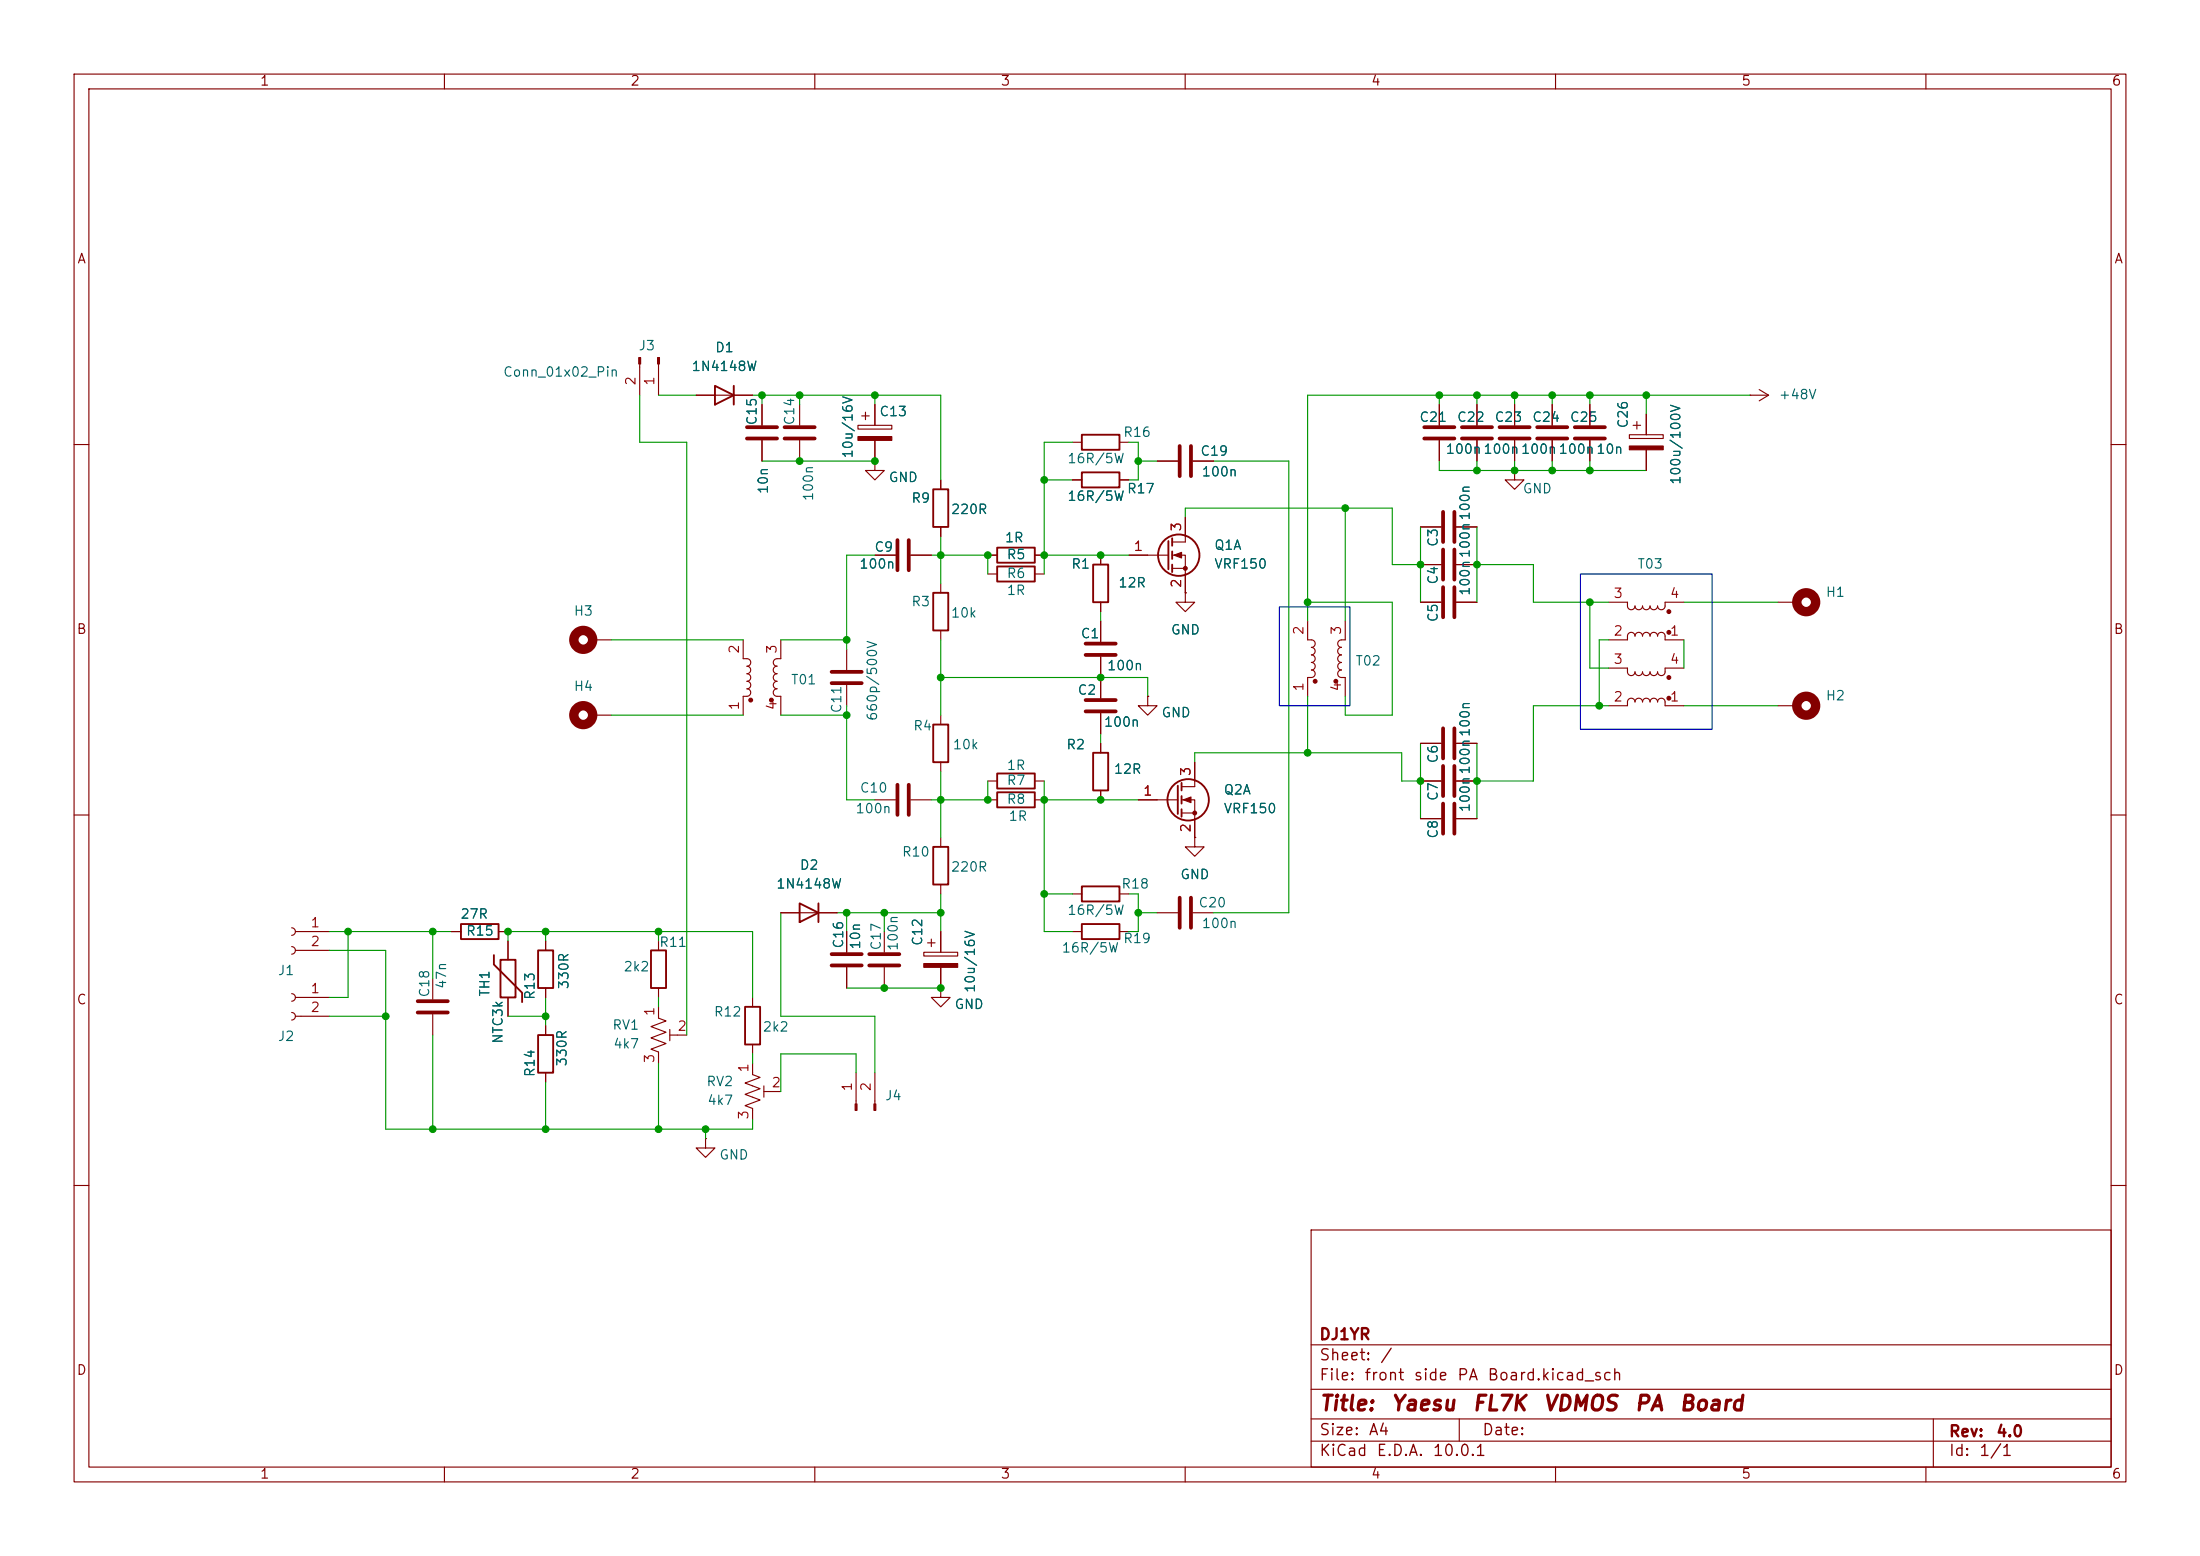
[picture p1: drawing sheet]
<svg xmlns="http://www.w3.org/2000/svg" width="297mm" height="210mm" viewBox="0 0 297 210" stroke-linecap="round" stroke-linejoin="round" font-family="sans-serif">
<g fill="none" stroke="#840000" stroke-width=".15">
<path d="M10 10h277v190h-277zM12 12h273v186h-273zM60 10v2M110 10v2M160 10v2M210 10v2M260 10v2M86.4 49.1v4.2M88.9 49.1v4.2M94 53.3h7.6M102.9 54.6v2.8M102.9 59.4v2.8"/>
<path d="M107.9 54.6v2.8M107.9 59.4v2.8M115.8 57.4h4.6v.5h-4.6zM116.3 56.1h1M116.8 55.6v1M118.1 54.6v2.8M118.1 59.4v2.8M144.8 59.7h1.2M151.1 59.7h1.3M194.3 54.6v2.8M194.3 59.4v2.8M199.4 54.6v2.8"/>
<path d="M199.4 59.4v2.8M204.5 54.6v2.8M204.5 59.4v2.8M209.5 54.6v2.8M209.5 59.4v2.8M214.6 54.6v2.8M214.6 59.4v2.8M220 58.7h4.5v.5h-4.5zM220.5 57.4h1M221 56.9v1M222.2 55.9v2.8M236.2 53.3h.1"/>
<path d="M236.2 53.3h2.6M237.5 52.6l1.3 .7M238.8 53.3l-1.3 .8M10 60h2M118.1 62.2v1.3h1.3l-1.3 1.3-1.3-1.3h1.3M118.1 62.2h.1M118.1 74.9h2.8M122.9 74.9h2.8M127 64.8v1.2M127 71.1v1.3M127 78.7v1.3M133.3 74.9h1.3"/>
<path d="M133.3 77.5h1.3M139.7 74.9h1.3M139.7 77.5h1.3M144.8 64.8h1.2M148.6 74.9v1.3M151.1 64.8h1.3M152.4 74.9h5.3M156.2 62.2h2.8M158.2 74.9h1.8v5.1M158.2 76.7h1.8M160 69.9v3.3h-1.8M161 62.2h2.8"/>
<path d="M191.8 71.1h2.8M191.8 76.2h2.8M196.6 71.1h2.8M196.6 76.2h2.8M204.5 63.5v1.3h1.2l-1.2 1.2-1.3-1.2h1.3M204.5 63.5h.1M222.2 60.7v2.8M285 60h2M80 86.4h2.5M80 96.5h2.5M100.3 86.4v2.5h.5a.51 .51 0 0 1 .5 .5 .51 .51 0 0 1-.5 .5 .51 .51 0 0 1 .5 .5 .51 .51 0 0 1-.5 .5 .51 .51 0 0 1 .5 .5 .51 .51 0 0 1-.5 .5 .51 .51 0 0 1 .6 .6 .51 .51 0 0 1-.6 .5M100.8 93a.51 .51 0 0 1 .5 .5 .51 .51 0 0 1-.5 .5"/>
<path d="M100.8 94h-.5v2.5M104.9 92a.5 .5 0 0 0-.5 .5 .5 .5 0 0 0 .5 .5 .51 .51 0 0 0-.5 .5 .51 .51 0 0 0 .5 .5h.5v2.5M105.4 86.4v2.5h-.5a.5 .5 0 0 0-.5 .5 .5 .5 0 0 0 .5 .5 .51 .51 0 0 0-.5 .5 .51 .51 0 0 0 .5 .5 .51 .51 0 0 0-.5 .5 .51 .51 0 0 0 .5 .5M114.3 87.6v2.8M114.3 92.5v2.8M127 85.1v1.3M127 96.5v1.3M148.6 81.3v1.3M148.6 83.8v2.8M148.6 88.6v5.6M148.6 96.3v2.8M154.9 94v1.3h1.3l-1.3 1.2-1.2-1.2h1.2"/>
<path d="M154.9 94h.1M160 80v1.3h1.3l-1.3 1.3-1.3-1.3h1.3M160 80h.1M176.5 83.8v2.6h.5a.51 .51 0 0 1 .5 .5 .51 .51 0 0 1-.5 .5 .51 .51 0 0 1 .5 .5 .51 .51 0 0 1-.5 .5 .51 .51 0 0 1 .5 .5 .51 .51 0 0 1-.5 .5 .51 .51 0 0 1 .6 .5 .51 .51 0 0 1-.6 .5 .51 .51 0 0 1 .5 .5 .51 .51 0 0 1-.5 .5h-.5v2.6M181.6 83.8v2.6h-.5a.5 .5 0 0 0-.5 .5 .5 .5 0 0 0 .5 .5 .51 .51 0 0 0-.5 .5 .51 .51 0 0 0 .5 .5 .51 .51 0 0 0-.5 .5 .51 .51 0 0 0 .5 .5 .5 .5 0 0 0-.5 .5 .5 .5 0 0 0 .5 .5 .51 .51 0 0 0-.5 .5 .51 .51 0 0 0 .5 .5h.5v2.6M191.8 81.3h2.8M196.6 81.3h2.8M217.2 86.4h2.5v-.5a.51 .51 0 0 1 .5-.6 .51 .51 0 0 1 .5 .6 .51 .51 0 0 1 .5-.6 .51 .51 0 0 1 .5 .6 .51 .51 0 0 1 .5-.6 .51 .51 0 0 1 .6 .6 .51 .51 0 0 1 .5-.6 .51 .51 0 0 1 .5 .6 .51 .51 0 0 1 .5-.6 .51 .51 0 0 1 .5 .6v.5h2.5M217.2 81.3h2.5v.5a.51 .51 0 0 0 .5 .5 .51 .51 0 0 0 .5-.5 .51 .51 0 0 0 .5 .5 .51 .51 0 0 0 .5-.5 .51 .51 0 0 0 .5 .5 .51 .51 0 0 0 .6-.5 .51 .51 0 0 0 .5 .5 .51 .51 0 0 0 .5-.5 .51 .51 0 0 0 .5 .5 .51 .51 0 0 0 .5-.5v-.5h2.5M217.2 95.3h2.5v-.6a.51 .51 0 0 1 .5-.5 .51 .51 0 0 1 .5 .5 .51 .51 0 0 1 .5-.5 .51 .51 0 0 1 .5 .5 .51 .51 0 0 1 .5-.5 .51 .51 0 0 1 .6 .5 .51 .51 0 0 1 .5-.5 .51 .51 0 0 1 .5 .5 .51 .51 0 0 1 .5-.5 .51 .51 0 0 1 .5 .5v.6h2.5M217.2 90.2h2.5v.5a.51 .51 0 0 0 .5 .5 .51 .51 0 0 0 .5-.5 .51 .51 0 0 0 .5 .5 .51 .51 0 0 0 .5-.5 .51 .51 0 0 0 .5 .5 .51 .51 0 0 0 .6-.5 .51 .51 0 0 0 .5 .5 .51 .51 0 0 0 .5-.5 .51 .51 0 0 0 .5 .5 .51 .51 0 0 0 .5-.5v-.5h2.5M240 81.3h2.6"/>
<path d="M240 95.3h2.6M10 110h2M118.1 108h2.8M122.9 108h2.8M127 102.9v1.2M127 113v1.3M127 119.4v1.3M133.3 105.4h1.3M133.3 108h1.3M139.7 105.4h1.3M139.7 108h1.3M148.6 100.3v1.3"/>
<path d="M148.6 106.7v1.3M153.7 108h5.3M159.5 108h1.8v5M159.5 109.7h1.8M161.3 113v1.3h1.3l-1.3 1.3-1.3-1.3h1.3M161.3 113h.1M161.3 102.9v3.3h-1.8M191.8 105.4h2.8M191.8 110.5h2.8M191.8 100.3h2.8M196.6 105.4h2.8M196.6 110.5h2.8"/>
<path d="M196.6 100.3h2.8M285 110h2M39.4 125.2a.51 .51 0 0 1 .5 .5 .51 .51 0 0 1-.5 .5M39.4 127.8a.51 .51 0 0 1 .5 .5 .51 .51 0 0 1-.5 .5M39.4 134.1a.51 .51 0 0 1 .5 .5 .51 .51 0 0 1-.5 .5M39.4 136.7a.51 .51 0 0 1 .5 .5 .51 .51 0 0 1-.5 .5M39.9 125.7h4.5M39.9 128.3h4.5M39.9 134.6h4.5M39.9 137.2h4.5M58.4 132.1v2.8M58.4 136.9v2.8"/>
<path d="M61 125.7h1.2M67.3 125.7h1.3M68.6 127v2.5M68.6 134.6v2.6M73.7 127v1.3M73.7 133.4v1.2M73.7 138.4v1.3M88.9 135.9v1.5l1 .4-2 .8 2 .7-2 .8 2 .7-2 .8 1 .4v1.5M88.9 127v1.3M88.9 133.4v1.2M90.4 138.9v1.6M90.4 139.7h2.3"/>
<path d="M101.6 134.6v1.3M105.4 123.2h7.6M114.3 125.7v2.8M114.3 130.6v2.8M119.4 125.7v2.8M119.4 130.6v2.8M124.7 128.5h4.6v.5h-4.6zM125.2 127.3h1M125.7 126.7v1.1M127 133.4v1.2h1.3l-1.3 1.3-1.3-1.3h1.3M127 133.4h.1M127 125.7v2.8"/>
<path d="M127 130.6v2.8M144.8 120.7h1.2M144.8 125.7h1.2M151.1 120.7h1.3M151.1 125.7h1.3M156.2 123.2h2.8M161 123.2h2.8M73.7 144.8v1.3M95.2 153.7v1.2h1.3l-1.3 1.3-1.2-1.3h1.2M95.2 153.7h.1M101.6 143.5v1.5l1 .4-2 .8 2 .7-2 .8 2 .8-2 .7 1 .4v1.5M101.6 141v1.2"/>
<path d="M103.1 146.6v1.5M103.1 147.3h2.3M115.6 144.8v4.2M118.1 144.8v4.2M10 160h2M177 166h108v32h-108zM285 160h2M60 198v2M110 198v2M160 198v2M177 194.5h108M177 191.5h108"/>
<path d="M177 187.5h108M177 181.5h108M197 191.5v3M210 198v2M260 198v2M261 191.5v6.5"/>
</g>
<g fill="#840000" stroke="#840000" stroke-width=".15">
<path d="M158.5 74.9l1-.4v.8z"/>
<path d="M159.8 108l1-.4v.7z"/>
<path d="M124.7 130h4.6v.6h-4.6z"/>
<path d="M220 60.2h4.5v.5h-4.5z"/>
<path d="M115.4 149h.3v.9h-.3z"/>
<path d="M118 149h.2v.9h-.2z"/>
<path d="M115.8 58.9h4.6v.5h-4.6z"/>
<path d="M88.8 48.3h.2v.8h-.2z"/>
<path d="M86.2 48.3h.3v.8h-.3z"/>
<circle cx="177.5" cy="91.9" r=".25"/>
<circle cx="180.3" cy="91.9" r=".25"/>
<circle cx="160" cy="76.7" r=".25"/>
<circle cx="161.3" cy="109.7" r=".25"/>
<circle cx="225.3" cy="85.3" r=".25"/>
<circle cx="225.3" cy="82.5" r=".25"/>
<circle cx="225.3" cy="94.2" r=".25"/>
<circle cx="225.3" cy="91.4" r=".25"/>
<circle cx="101.3" cy="94.5" r=".25"/>
<circle cx="104.1" cy="94.5" r=".25"/>
</g>
<g fill="none" stroke="#840000" stroke-width=".51">
<path d="M100.8 57.7h4.1M100.8 59.2h4.1M105.9 57.7h4.1M105.9 59.2h4.1M192.3 57.7h4M192.3 59.2h4M197.4 57.7h4M197.4 59.2h4M202.4 57.7h4.1M202.4 59.2h4.1M207.5 57.7h4.1M207.5 59.2h4.1"/>
<path d="M212.6 57.7h4.1M212.6 59.2h4.1M121.2 72.9v4.1M122.7 72.9v4.1M159.3 60.2v4.1M160.8 60.2v4.1M194.8 69.1v4.1M194.8 74.2v4M194.8 79.2v4.1M196.3 69.1v4.1M196.3 74.2v4M196.3 79.2v4.1"/>
<path d="M112.3 92.2h4M112.3 90.7h4M146.6 96h4M146.6 94.5h4M146.6 86.9h4M146.6 88.4h4M194.8 98.3v4.1M196.3 98.3v4.1M121.2 105.9v4.1M122.7 105.9v4.1M194.8 103.4v4M194.8 108.5v4"/>
<path d="M196.3 103.4v4M196.3 108.5v4M56.4 136.7h4.1M56.4 135.1h4.1M112.3 130.3h4M112.3 128.8h4M117.3 130.3h4.1M117.3 128.8h4.1M159.3 121.2v4M160.8 121.2v4"/>
</g>
<g fill="none" stroke="#840000" stroke-width=".25">
<path d="M96.5 52.1l2.6 1.2-2.6 1.3zM99.1 52.1v2.5M146 58.7h5.1v2h-5.1zM126 66h2v5.1h-2zM134.6 76.5h5.1v2h-5.1zM134.6 73.9h5.1v2h-5.1zM146 63.8h5.1v2h-5.1zM147.6 76.2h2v5.1h-2zM157.7 73v3.8M158.2 72.6v1.1M158.2 74.4v1M158.2 76.2v1"/>
<path d="M126 80h2v5.1h-2zM126 97.8h2v5.1h-2zM126 114.3h2v5.1h-2zM134.6 104.4h5.1v2h-5.1zM134.6 106.9h5.1v2.1h-5.1zM146 119.6h5.1v2.1h-5.1zM147.6 101.6h2v5.1h-2zM159 106v3.9M159.5 105.7v1M159.5 107.4v1.1M159.5 109.2v1M62.2 124.7h5.1v2h-5.1z"/>
<path d="M66.7 128.9v1.3l3.8 3.8v1.3M67.6 129.5h2v5.1h-2zM72.6 139.7h2.1v5.1h-2.1zM72.6 128.3h2.1v5.1h-2.1zM87.9 128.3h2v5.1h-2zM100.6 135.9h2v5.1h-2zM107.9 121.9l2.6 1.3-2.6 1.3zM110.5 121.9v2.6M146 124.7h5.1v2h-5.1z"/>
<circle cx="159.1" cy="74.9" r="2.79"/>
<circle cx="160.4" cy="107.9" r="2.79"/>
</g>
<g fill="none" stroke="#840000" stroke-width="1.3">
<circle cx="78.7" cy="96.5" r="1.27"/>
<circle cx="78.7" cy="86.4" r="1.27"/>
<circle cx="243.8" cy="81.3" r="1.27"/>
<circle cx="243.8" cy="95.2" r="1.27"/>
</g>
<g fill="none" stroke="#009600" stroke-width=".15">
<path d="M86.4 53.3v6.4h6.3v80M88.9 53.3h5.1M101.6 53.3h25.4v11.5M102.9 53.3v1.3M107.9 53.3v1.3M118.1 53.3v1.3M144.8 59.7h-3.8v17.8M152.4 59.7h1.3v5.1h-1.3M194.3 53.3v1.3M199.4 53.3v1.3M204.5 53.3v1.3M209.5 53.3v1.3"/>
<path d="M214.6 53.3v1.3M222.2 53.3v2.6M236.2 53.3h-59.7v30.5M102.9 62.2h15.2M118.1 74.9h-3.8v12.7M125.7 74.9h7.6v2.6M127 72.4v6.3M141 74.9h11.4M141 64.8h3.8M153.7 62.2h2.5M160 69.9v-1.3h28v7.6h3.8M163.8 62.2h10.2v61h-10.2"/>
<path d="M181.6 68.6v15.2M191.8 71.1v10.2M194.3 62.2v1.3h27.9M199.4 62.2v1.3M199.4 71.1v10.2M199.4 76.2h7.6v5.1h10.2M204.5 62.2v1.3M209.5 62.2v1.3M214.6 62.2v1.3M82.5 96.5h17.8M82.5 86.4h17.8M105.4 96.5h8.9"/>
<path d="M105.4 86.4h8.9M114.3 95.3v12.7h3.8M127 91.4h27.9v2.6M127 86.4v10.1M148.6 82.6v1.2M148.6 99.1v1.2M176.5 94v7.6M176.5 81.3h11.5v15.2h-6.4v-2.5M214.6 81.3v8.9h2.6M217.2 95.3h-10.2v10.1h-7.6M217.2 86.4h-1.3v8.9M227.3 95.3h12.7"/>
<path d="M227.3 81.3h12.7M227.3 86.4v3.8M127 104.1v8.9M133.3 105.4v2.6h-7.6M141 105.4v20.3h3.8M141 108h12.7M161.3 102.9v-1.3h27.9v3.8h2.6M191.8 100.3v10.2M199.4 100.3v10.2M44.4 128.3h7.7v24.1h49.5v-1.3M44.4 125.7h16.6M44.4 137.2h7.7"/>
<path d="M47 125.7v8.9h-2.6M58.4 125.7v6.4M58.4 139.7v12.7M68.6 127v-1.3h33v8.9M68.6 137.2h5.1M73.7 125.7v1.3M73.7 134.6v3.8M88.9 125.7v1.3M88.9 134.6v1.3M105.4 123.2v14h12.7v7.6M113 123.2h14M114.3 123.2v2.5"/>
<path d="M114.3 133.4h12.7M119.4 123.2v2.5M127 120.7v5M141 120.7h3.8M152.4 120.7h1.3v5h-1.3M153.7 123.2h2.5M73.7 146.1v6.3M88.9 143.5v8.9M95.2 152.4v1.3M101.6 142.2v1.3M115.6 144.8v-2.6h-10.2v5.1"/>
</g>
<path d="M213.4 77.5h17.7v20.9h-17.7zM172.7 81.9h9.5v13.4h-9.5z" fill="none" stroke="#0000c2" stroke-width=".15"/>
<g fill="#009600" stroke="#009600" stroke-width=".14">
<circle cx="199.4" cy="53.3" r=".46"/>
<circle cx="204.5" cy="53.3" r=".46"/>
<circle cx="194.3" cy="53.3" r=".46"/>
<circle cx="214.6" cy="63.5" r=".46"/>
<circle cx="209.5" cy="63.5" r=".46"/>
<circle cx="199.4" cy="76.2" r=".46"/>
<circle cx="199.4" cy="63.5" r=".46"/>
<circle cx="204.5" cy="63.5" r=".46"/>
<circle cx="209.5" cy="53.3" r=".46"/>
<circle cx="191.8" cy="105.4" r=".46"/>
<circle cx="199.4" cy="105.4" r=".46"/>
<circle cx="191.8" cy="76.2" r=".46"/>
<circle cx="181.6" cy="68.6" r=".46"/>
<circle cx="176.5" cy="81.3" r=".46"/>
<circle cx="176.5" cy="101.6" r=".46"/>
<circle cx="215.9" cy="95.3" r=".46"/>
<circle cx="214.6" cy="53.3" r=".46"/>
<circle cx="214.6" cy="81.3" r=".46"/>
<circle cx="222.2" cy="53.3" r=".46"/>
<circle cx="141" cy="74.9" r=".46"/>
<circle cx="133.3" cy="74.9" r=".46"/>
<circle cx="141" cy="64.8" r=".46"/>
<circle cx="148.6" cy="74.9" r=".46"/>
<circle cx="148.6" cy="91.4" r=".46"/>
<circle cx="153.7" cy="62.2" r=".46"/>
<circle cx="127" cy="123.2" r=".46"/>
<circle cx="114.3" cy="96.5" r=".46"/>
<circle cx="127" cy="108" r=".46"/>
<circle cx="114.3" cy="86.4" r=".46"/>
<circle cx="119.4" cy="123.2" r=".46"/>
<circle cx="127" cy="133.4" r=".46"/>
<circle cx="119.4" cy="133.4" r=".46"/>
<circle cx="88.9" cy="152.4" r=".46"/>
<circle cx="95.2" cy="152.4" r=".46"/>
<circle cx="114.3" cy="123.2" r=".46"/>
<circle cx="88.9" cy="125.7" r=".46"/>
<circle cx="58.4" cy="125.7" r=".46"/>
<circle cx="73.7" cy="137.2" r=".46"/>
<circle cx="73.7" cy="152.4" r=".46"/>
<circle cx="52.1" cy="137.2" r=".46"/>
<circle cx="58.4" cy="152.4" r=".46"/>
<circle cx="73.7" cy="125.7" r=".46"/>
<circle cx="68.6" cy="125.7" r=".46"/>
<circle cx="47" cy="125.7" r=".46"/>
<circle cx="127" cy="74.9" r=".46"/>
<circle cx="127" cy="91.4" r=".46"/>
<circle cx="118.1" cy="62.2" r=".46"/>
<circle cx="118.1" cy="53.3" r=".46"/>
<circle cx="102.9" cy="53.3" r=".46"/>
<circle cx="107.9" cy="53.3" r=".46"/>
<circle cx="107.9" cy="62.2" r=".46"/>
<circle cx="148.6" cy="108" r=".46"/>
<circle cx="141" cy="108" r=".46"/>
<circle cx="133.3" cy="108" r=".46"/>
<circle cx="141" cy="120.7" r=".46"/>
<circle cx="153.7" cy="123.2" r=".46"/>
</g>
<g font-size="2" fill="#840000">
<text x="178" y="190.9">Title:</text>
<text x="187.7" y="190.9">Yaesu</text>
<text x="198.6" y="190.9">FL7K</text>
<text x="208.2" y="190.9">VDMOS</text>
<text x="220.5" y="190.9">PA</text>
<text x="226.6" y="190.9">Board</text>
</g>
<g font-size="1.5" fill="#840000">
<text x="178" y="184">Sheet:</text>
<text x="178" y="181.2">DJ1YR</text>
<text x="186.2" y="184">/</text>
<text x="178" y="186.7">File:</text>
<text x="184.1" y="186.7">front</text>
<text x="190.7" y="186.7">side</text>
<text x="196.6" y="186.7">PA</text>
<text x="200.7" y="186.7">Board.kicad_sch</text>
<text x="178" y="196.9">KiCad</text>
<text x="178" y="194.1">Size:</text>
<text x="184.7" y="194.1">A4</text>
<text x="185.7" y="196.9">E.D.A.</text>
<text x="193.3" y="196.9">10.0.1</text>
<text x="200" y="194.1">Date:</text>
<text x="263" y="194.3">Rev:</text>
<text x="263" y="196.9">Id:</text>
<text x="267.1" y="196.9">1/1</text>
<text x="269.4" y="194.3">4.0</text>
</g>
<g font-size="1.3" fill="#840000">
<text x="35" y="11.9">1</text>
<text x="85" y="11.9">2</text>
<text x="135" y="11.9">3</text>
<text x="185" y="11.9">4</text>
<text x="235" y="11.9">5</text>
<text x="285" y="11.9">6</text>
<text x="10.3" y="35.9">A</text>
<text x="285.3" y="35.9">A</text>
<text x="10.3" y="85.9">B</text>
<text x="285.3" y="85.9">B</text>
<text x="10.3" y="135.9">C</text>
<text x="285.3" y="135.9">C</text>
<text x="10.3" y="185.9">D</text>
<text x="285.3" y="185.9">D</text>
<text x="35" y="199.9">1</text>
<text x="85" y="199.9">2</text>
<text x="135" y="199.9">3</text>
<text x="185" y="199.9">4</text>
<text x="235" y="199.9">5</text>
<text x="285" y="199.9">6</text>
</g>
<g font-size="1.3" fill="#006464">
<text x="86.1" y="47.6">J3</text>
<text x="96.4" y="47.9">D1</text>
<text x="67.8" y="51.2">Conn_01x02_Pin</text>
<text x="93.3" y="50.4">1N4148W</text>
<text x="102.5" y="57.5" transform="rotate(-90 102.5 57.5)">C15</text>
<text x="107.5" y="57.5" transform="rotate(-90 107.5 57.5)">C14</text>
<text x="118.6" y="56.5">C13</text>
<text x="151.5" y="59.3">R16</text>
<text x="191.5" y="57.3">C21</text>
<text x="196.6" y="57.3">C22</text>
<text x="201.7" y="57.3">C23</text>
<text x="206.8" y="57.3">C24</text>
<text x="211.8" y="57.3">C25</text>
<text x="220.1" y="57.9" transform="rotate(-90 220.1 57.9)">C26</text>
<text x="240" y="54.2">+48V</text>
<text x="115.4" y="62" transform="rotate(-90 115.4 62)">10u/16V</text>
<text x="119.9" y="65.4">GND</text>
<text x="144" y="62.8">16R/5W</text>
<text x="162" y="61.8">C19</text>
<text x="162.1" y="64.6">100n</text>
<text x="195.1" y="61.6">100n100n100n100n10n</text>
<text x="227.2" y="65.5" transform="rotate(-90 227.2 65.5)">100u/100V</text>
<text x="104" y="66.8" transform="rotate(-90 104 66.8)">10n</text>
<text x="110.1" y="67.7" transform="rotate(-90 110.1 67.7)">100n</text>
<text x="122.9" y="68.2">R9</text>
<text x="128.3" y="69.7">220R</text>
<text x="144" y="67.9">16R/5W</text>
<text x="152.1" y="66.9">R17</text>
<text x="205.5" y="66.9">GND</text>
<text x="115.9" y="77.1">100n</text>
<text x="118" y="74.8">C9</text>
<text x="135.6" y="73.5">1R</text>
<text x="135.8" y="75.8">R5</text>
<text x="144.5" y="77.1">R1</text>
<text x="163.8" y="77.1">VRF150</text>
<text x="163.8" y="74.5">Q1A</text>
<text x="194.4" y="73.9" transform="rotate(-90 194.4 73.9)">C3</text>
<text x="221" y="77.1">T03</text>
<text x="77.4" y="83.4">H3</text>
<text x="122.9" y="82.1">R3</text>
<text x="128.3" y="83.7">10k</text>
<text x="135.8" y="78.3">R6</text>
<text x="135.8" y="80.6">1R</text>
<text x="150.9" y="79.6">12R</text>
<text x="194.4" y="79" transform="rotate(-90 194.4 79)">C4</text>
<text x="198.7" y="80.5" transform="rotate(-90 198.7 80.5)">100n100n100n</text>
<text x="246.4" y="80.9">H1</text>
<text x="145.8" y="86.5">C1</text>
<text x="158" y="86">GND</text>
<text x="194.4" y="84.1" transform="rotate(-90 194.4 84.1)">C5</text>
<text x="77.4" y="93.6">H4</text>
<text x="106.7" y="92.7">T01</text>
<text x="145.4" y="94.1">C2</text>
<text x="149.4" y="90.8">100n</text>
<text x="182.9" y="90.1">T02</text>
<text x="246.4" y="94.8">H2</text>
<text x="113.9" y="96.4" transform="rotate(-90 113.9 96.4)">C11</text>
<text x="118.7" y="97.4" transform="rotate(-90 118.7 97.4)">660p/500V</text>
<text x="123.2" y="98.9">R4</text>
<text x="128.5" y="101.4">10k</text>
<text x="143.9" y="101.4">R2</text>
<text x="148.9" y="98.4">100n</text>
<text x="156.7" y="97.1">GND</text>
<text x="116" y="107.3">C10</text>
<text x="135.8" y="106.3">R7</text>
<text x="135.8" y="104.2">1R</text>
<text x="150.3" y="104.7">12R</text>
<text x="165.1" y="107.5">Q2A</text>
<text x="194.4" y="103.1" transform="rotate(-90 194.4 103.1)">C6</text>
<text x="115.4" y="110.1">100n</text>
<text x="135.8" y="108.8">R8</text>
<text x="136.1" y="111.1">1R</text>
<text x="165.1" y="110.1">VRF150</text>
<text x="194.4" y="113.3" transform="rotate(-90 194.4 113.3)">C8</text>
<text x="194.4" y="108.2" transform="rotate(-90 194.4 108.2)">C7</text>
<text x="198.7" y="109.7" transform="rotate(-90 198.7 109.7)">100n100n100n</text>
<text x="107.9" y="117.7">D2</text>
<text x="121.7" y="115.9">R10</text>
<text x="128.3" y="118">220R</text>
<text x="159.3" y="119">GND</text>
<text x="62.1" y="124.3">27R</text>
<text x="104.7" y="120.2">1N4148W</text>
<text x="144" y="123.8">16R/5W</text>
<text x="151.3" y="120.2">R18</text>
<text x="161.7" y="122.8">C20</text>
<text x="162.1" y="125.6">100n</text>
<text x="37.4" y="131.9">J1</text>
<text x="62.8" y="126.6">R15</text>
<text x="84.1" y="131.4">2k2</text>
<text x="88.9" y="128.1">R11</text>
<text x="114.1" y="128.1" transform="rotate(-90 114.1 128.1)">C16</text>
<text x="116.4" y="128.2" transform="rotate(-90 116.4 128.2)">10n</text>
<text x="119.2" y="128.4" transform="rotate(-90 119.2 128.4)">C17</text>
<text x="121.5" y="128.4" transform="rotate(-90 121.5 128.4)">100n</text>
<text x="124.8" y="127.8" transform="rotate(-90 124.8 127.8)">C12</text>
<text x="143.2" y="128.9">16R/5W</text>
<text x="151.5" y="127.6">R19</text>
<text x="58.3" y="134.7" transform="rotate(-90 58.3 134.7)">C18</text>
<text x="60.6" y="133.6" transform="rotate(-90 60.6 133.6)">47n</text>
<text x="66.4" y="134.6" transform="rotate(-90 66.4 134.6)">TH1</text>
<text x="72.5" y="135" transform="rotate(-90 72.5 135)">R13</text>
<text x="77.1" y="133.6" transform="rotate(-90 77.1 133.6)">330R</text>
<text x="96.3" y="137.5">R12</text>
<text x="128.8" y="136.5">GND</text>
<text x="131.9" y="134.1" transform="rotate(-90 131.9 134.1)">10u/16V</text>
<text x="37.4" y="140.8">J2</text>
<text x="68.2" y="141" transform="rotate(-90 68.2 141)">NTC3k</text>
<text x="82.6" y="139.3">RV1</text>
<text x="82.7" y="141.8">4k7</text>
<text x="102.9" y="139.5">2k2</text>
<text x="72.5" y="145.5" transform="rotate(-90 72.5 145.5)">R14</text>
<text x="76.8" y="144" transform="rotate(-90 76.8 144)">330R</text>
<text x="95.3" y="146.9">RV2</text>
<text x="95.4" y="149.5">4k7</text>
<text x="119.4" y="148.8">J4</text>
<text x="97" y="156.8">GND</text>
</g>
<g font-size="1.3" fill="#a90000">
<text x="86.1" y="52.1" transform="rotate(-90 86.1 52.1)">2</text>
<text x="88.6" y="52.1" transform="rotate(-90 88.6 52.1)">1</text>
<text x="159.8" y="71.8" transform="rotate(-90 159.8 71.8)">3</text>
<text x="153" y="74.7">1</text>
<text x="159.8" y="79.4" transform="rotate(-90 159.8 79.4)">2</text>
<text x="217.7" y="81">3</text>
<text x="225.4" y="81">4</text>
<text x="100.1" y="88.3" transform="rotate(-90 100.1 88.3)">2</text>
<text x="105.2" y="88.3" transform="rotate(-90 105.2 88.3)">3</text>
<text x="176.3" y="85.8" transform="rotate(-90 176.3 85.8)">2</text>
<text x="181.4" y="85.8" transform="rotate(-90 181.4 85.8)">3</text>
<text x="217.7" y="86.1">2</text>
<text x="217.7" y="89.9">3</text>
<text x="225.4" y="86.1">1</text>
<text x="225.4" y="89.9">4</text>
<text x="100.1" y="96" transform="rotate(-90 100.1 96)">1</text>
<text x="105.2" y="96" transform="rotate(-90 105.2 96)">4</text>
<text x="176.3" y="93.4" transform="rotate(-90 176.3 93.4)">1</text>
<text x="181.4" y="93.4" transform="rotate(-90 181.4 93.4)">4</text>
<text x="217.7" y="95">2</text>
<text x="225.4" y="95">1</text>
<text x="154.2" y="107.7">1</text>
<text x="161" y="104.8" transform="rotate(-90 161 104.8)">3</text>
<text x="161" y="112.5" transform="rotate(-90 161 112.5)">2</text>
<text x="41.8" y="125.5">1</text>
<text x="41.8" y="128">2</text>
<text x="41.8" y="134.4">1</text>
<text x="41.8" y="136.9">2</text>
<text x="88.6" y="137.2" transform="rotate(-90 88.6 137.2)">1</text>
<text x="88.6" y="143.6" transform="rotate(-90 88.6 143.6)">3</text>
<text x="91.4" y="139.4">2</text>
<text x="101.3" y="144.9" transform="rotate(-90 101.3 144.9)">1</text>
<text x="104.1" y="147.1">2</text>
<text x="115.3" y="147.4" transform="rotate(-90 115.3 147.4)">1</text>
<text x="117.9" y="147.4" transform="rotate(-90 117.9 147.4)">2</text>
<text x="101.3" y="151.2" transform="rotate(-90 101.3 151.2)">3</text>
</g>
</svg>
